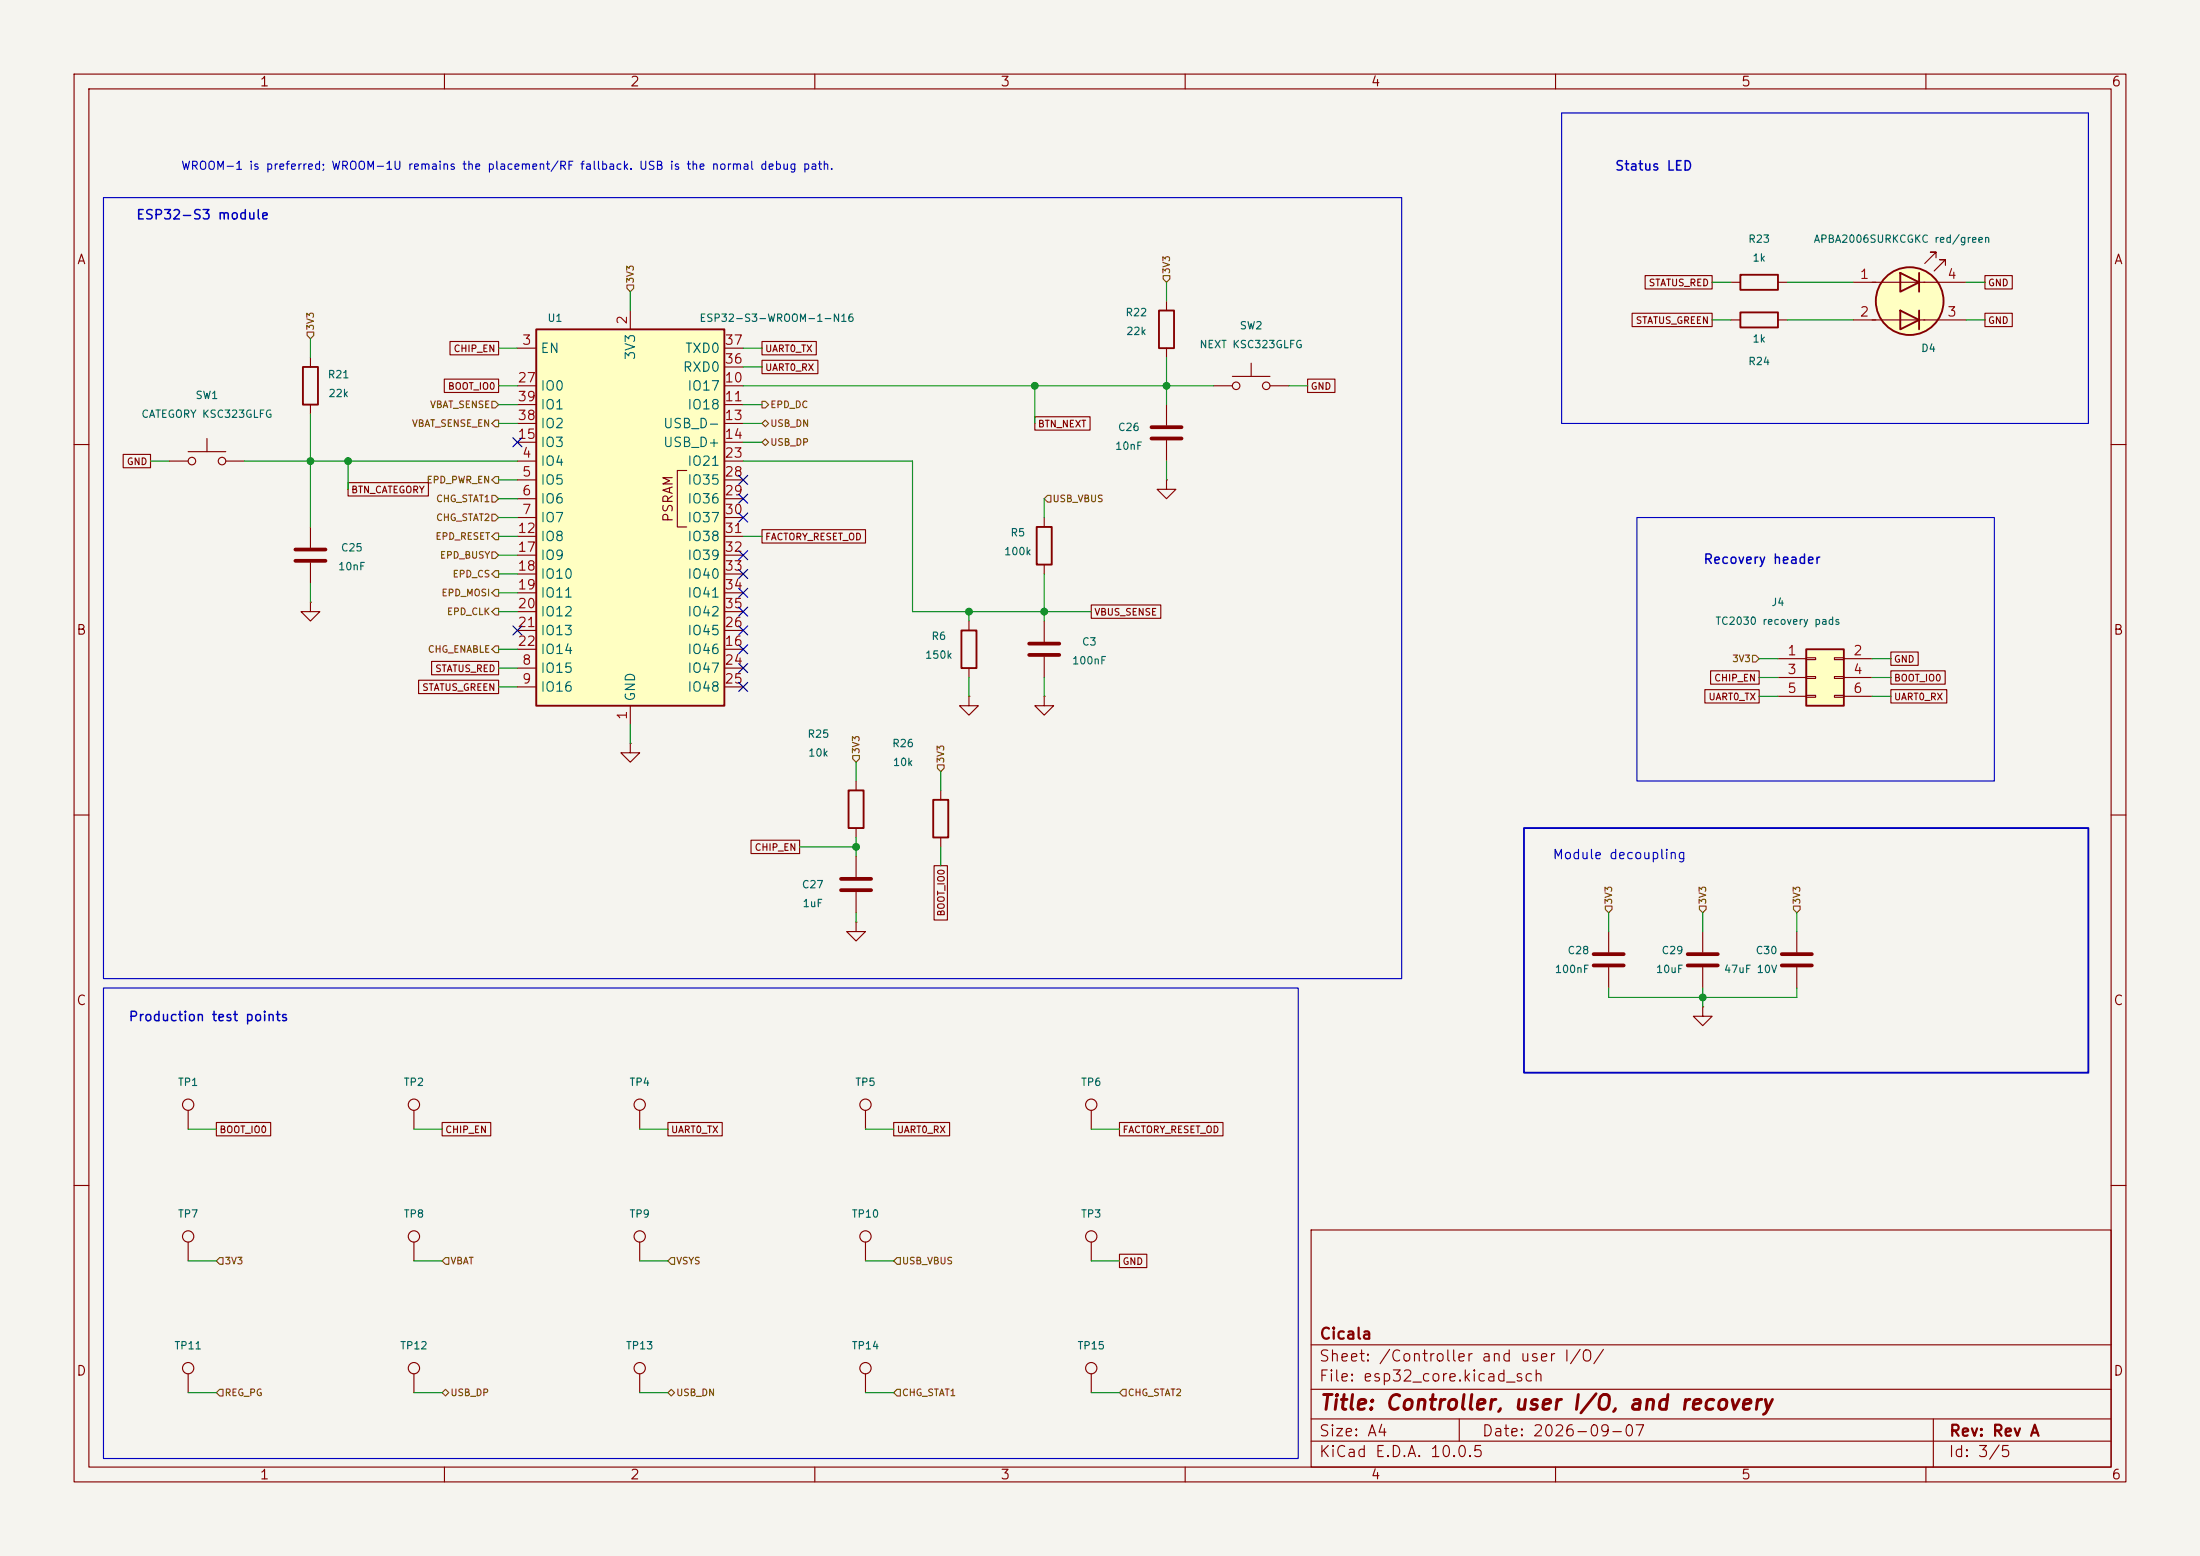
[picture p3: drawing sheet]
<svg xmlns="http://www.w3.org/2000/svg" width="297mm" height="210mm" viewBox="0 0 297 210" stroke-linecap="round" stroke-linejoin="round" font-family="sans-serif">
<path d="M0 0h297v210h-297z" fill="#f5f4ef" stroke="#f5f4ef" stroke-width=".14"/>
<g fill="none" stroke="#840000" stroke-width=".15">
<path d="M10 10h277v190h-277zM12 12h273v186h-273zM60 10v2M110 10v2M160 10v2M210 10v2M260 10v2M233.7 38.1h1.2M240 38.1h1.3M250.2 38.1h15.2M261.4 34.8v-.8h-.8h.8l-1.6 1.6M262.6 35.8v-.7h-.7h.7l-1.5 1.5"/>
<path d="M157.5 40.6v1.3M157.5 47v1.3M157.5 54.6v2.8M157.5 59.4v2.8M163.8 52.1h2.6M166.4 50.8h5M168.9 49v1.8M171.4 52.1h2.6M233.7 43.2h1.2M240 43.2h1.3M250.2 43.2h15.2M10 60h2"/>
<path d="M141 69.9v1.2M141 76.2v1.3M157.5 64.8v1.2h1.2l-1.2 1.3-1.3-1.3h1.3M157.5 64.8h.1M285 60h2M41.9 81.3v1.3h-1.3l1.3 1.2 1.3-1.2h-1.3M41.9 81.3h.1M130.8 94v1.3h1.3l-1.3 1.2-1.3-1.2h1.3M130.8 94h.1M130.8 83.8v1.3M130.8 90.2v1.2M141 83.8v2.8"/>
<path d="M141 88.6v2.8M10 110h2M115.6 105.4v1.3M115.6 111.8v1.2M115.6 115.6v2.8M127 106.7v1.3M127 113v1.3M285 110h2M115.6 124.5v1.2h1.2l-1.2 1.3-1.3-1.3h1.3M115.6 124.5h.1M115.6 120.4v2.8M217.2 125.7v2.8"/>
<path d="M217.2 130.6v2.8M229.9 125.7v2.8M229.9 130.6v2.8M25.4 149.9v2.5M55.9 149.9v2.5M116.8 149.9v2.5M147.3 149.9v2.5M10 160h2M25.4 167.6v2.6M55.9 167.6v2.6M116.8 167.6v2.6M147.3 167.6v2.6"/>
<path d="M177 166h108v32h-108zM285 160h2M25.4 185.4v2.6M55.9 185.4v2.6M60 198v2M86.4 185.4v2.6M110 198v2M160 198v2M177 194.5h108M177 191.5h108M177 187.5h108M177 181.5h108"/>
<path d="M197 191.5v3M210 198v2M260 198v2M261 191.5v6.5"/>
<circle cx="166.9" cy="52.1" r=".51"/>
<circle cx="170.9" cy="52.1" r=".51"/>
<circle cx="25.4" cy="149.1" r=".76"/>
<circle cx="55.9" cy="149.1" r=".76"/>
<circle cx="116.8" cy="149.1" r=".76"/>
<circle cx="147.3" cy="149.1" r=".76"/>
<circle cx="25.4" cy="166.9" r=".76"/>
<circle cx="55.9" cy="166.9" r=".76"/>
<circle cx="116.8" cy="166.9" r=".76"/>
<circle cx="147.3" cy="166.9" r=".76"/>
<circle cx="25.4" cy="184.7" r=".76"/>
<circle cx="55.9" cy="184.7" r=".76"/>
<circle cx="86.4" cy="184.7" r=".76"/>
</g>
<path d="M155.4 57.7h4.1M155.4 59.2h4.1M138.9 86.9h4.1M138.9 88.4h4.1M113.5 118.6h4.1M113.5 120.1h4.1M215.1 128.8h4.1M215.1 130.3h4.1M227.8 128.8h4.1M227.8 130.3h4.1" fill="none" stroke="#840000" stroke-width=".51"/>
<g fill="none" stroke="#840000" stroke-width=".25">
<path d="M234.9 37.1h5.1v2h-5.1zM256.5 36.8l2.6 1.3-2.6 1.3zM259.1 36.8v2.6M156.5 41.9h2v5.1h-2zM234.9 42.2h5.1v2h-5.1zM256.5 41.9l2.6 1.3-2.6 1.3zM259.1 41.9v2.6M140 71.1h2v5.1h-2zM129.8 85.1h2v5.1h-2zM114.6 106.7h2v5.1h-2zM126 108h2v5h-2z"/>
<circle cx="257.8" cy="40.6" r="4.6"/>
</g>
<circle cx="257.8" cy="40.6" r="4.6" fill="#ffffc2" stroke="#ffffc2" stroke-width=".14"/>
<path d="M72.4 44.5h25.4v50.8h-25.4z" fill="#ffffc2"/>
<path d="M72.4 44.5h25.4v50.8h-25.4z" fill="none" stroke="#840000" stroke-width=".25"/>
<g fill="none" stroke="#840000" stroke-width=".15">
<path d="M27.9 59.2v1.8M69.8 47h2.6M69.8 52.1h2.6M69.8 54.6h2.6M69.8 57.2h2.6M69.8 59.7h2.6M85.1 41.9v2.6M97.8 47h2.5M97.8 52.1h2.5M97.8 54.6h2.5M97.8 57.2h2.5M97.8 59.7h2.5"/>
<path d="M97.8 49.5h2.5M22.9 62.2h2.5M25.4 61h5.1M30.5 62.2h2.5M69.8 62.2h2.6M69.8 64.8h2.6M69.8 67.3h2.6M69.8 69.9h2.6M69.8 72.4h2.6M69.8 74.9h2.6M69.8 77.5h2.6M92.7 63.5h-1.3v7.6h1.3"/>
<path d="M97.8 62.2h2.5M97.8 64.8h2.5M97.8 67.3h2.5M97.8 69.9h2.5M97.8 72.4h2.5M97.8 74.9h2.5M97.8 77.5h2.5M69.8 90.2h2.6M69.8 92.7h2.6M69.8 87.6h2.6M69.8 80h2.6M69.8 82.6h2.6"/>
<path d="M69.8 85.1h2.6M85.1 95.3v2.5M97.8 90.2h2.5M97.8 92.7h2.5M97.8 87.6h2.5M97.8 80h2.5M97.8 82.6h2.5M97.8 85.1h2.5M141 94v1.3h1.2l-1.2 1.2-1.3-1.2h1.3M141 94h.1M229.9 135.9v1.3h1.2l-1.2 1.2-1.3-1.2h1.3M229.9 135.9h.1"/>
<path d="M242.6 125.7v2.8M242.6 130.6v2.8M86.4 149.9v2.5M86.4 167.6v2.6"/>
<circle cx="25.9" cy="62.2" r=".51"/>
<circle cx="30" cy="62.2" r=".51"/>
<circle cx="86.4" cy="149.1" r=".76"/>
<circle cx="86.4" cy="166.9" r=".76"/>
</g>
<path d="M240.5 128.8h4.1M240.5 130.3h4.1" fill="none" stroke="#840000" stroke-width=".51"/>
<path d="M243.8 87.6h5.1v7.7h-5.1z" fill="#ffffc2"/>
<path d="M40.9 49.5h2v5.1h-2zM243.8 87.6h5.1v7.7h-5.1z" fill="none" stroke="#840000" stroke-width=".25"/>
<g fill="none" stroke="#840000" stroke-width=".15">
<path d="M222.1 37.2h9v1.8h-9zM268 37.2h3.7v1.8h-3.7zM41.9 48.3v1.2M41.9 54.6v1.3M60 51.2h7.3v1.8h-7.3zM60.8 46.1h6.5v1.8h-6.5zM102.9 46.1h7.3v1.8h-7.3zM102.9 48.6h7.5v1.8h-7.5zM139.7 56.2h7.5v1.9h-7.5zM176.5 51.2h3.7v1.8h-3.7zM220.3 42.3h10.8v1.8h-10.8zM268 42.3h3.7v1.8h-3.7z"/>
<path d="M16.6 61.3h3.7v1.8h-3.7zM41.9 71.1v2.8M41.9 75.9v2.8M47 65.1h10.8v1.8h-10.8zM102.9 71.5h13.9v1.8h-13.9zM56.5 91.8h10.8v1.8h-10.8zM58.3 89.3h9v1.8h-9zM147.3 81.6h9.4v1.9h-9.4zM230.2 93.1h7.3v1.8h-7.3zM230.9 90.5h6.6v1.8h-6.6zM240 88.9h3.8M240 91.4h3.8"/>
<path d="M240 94h3.8M243.8 88.8h1.3v.2h-1.3zM243.8 91.3h1.3v.3h-1.3zM243.8 93.9h1.3v.2h-1.3zM247.6 88.8h1.3v.2h-1.3zM247.6 91.3h1.3v.3h-1.3zM247.6 93.9h1.3v.2h-1.3zM248.9 88.9h3.8M248.9 91.4h3.8M248.9 94h3.8M255.3 93.1h7.5v1.8h-7.5zM255.3 90.5h7.3v1.8h-7.3z"/>
<path d="M255.3 88h3.7v1.8h-3.7zM85.1 100.3v1.3h1.3l-1.3 1.3-1.3-1.3h1.3M85.1 100.3h.1M101.4 113.4h6.5v1.8h-6.5zM126.1 116.8h1.8v7.4h-1.8zM29.2 151.5h7.3v1.8h-7.3zM59.7 151.5h6.5v1.8h-6.5zM90.2 151.5h7.3v1.8h-7.3zM120.6 151.5h7.6v1.8h-7.6zM151.1 151.5h14v1.8h-14zM151.1 169.3h3.7v1.8h-3.7zM116.8 185.4v2.6"/>
<path d="M147.3 185.4v2.6"/>
<circle cx="116.8" cy="184.7" r=".76"/>
<circle cx="147.3" cy="184.7" r=".76"/>
</g>
<path d="M39.9 74.2h4M39.9 75.7h4" fill="none" stroke="#840000" stroke-width=".51"/>
<g fill="none" stroke="#725600" stroke-width=".15">
<path d="M84.6 38.5h.9v.4l-.4 .5-.5-.5zM157 37.2h.9v.5l-.4 .4-.5-.4zM41.5 44.8h.9v.5l-.5 .4-.4-.4zM66.4 54.2h.5l.4 .4-.4 .5h-.5zM66.9 56.7h.4v.9h-.4l-.5-.4zM102.9 57.2l.4-.5 .5 .5-.5 .4zM102.9 59.7l.4-.5 .5 .5-.5 .4zM102.9 54.2h.4l.5 .4-.5 .5h-.4zM66.4 74.5h.5l.4 .4-.4 .5h-.5zM66.4 69.4h.5l.4 .5-.4 .4h-.5zM66.4 66.9h.5l.4 .4-.4 .5h-.5zM66.9 79.6h.4v.9h-.4l-.5-.5z"/>
<path d="M66.9 77h.4v.9h-.4l-.5-.4zM66.9 71.9h.4v.9h-.4l-.5-.4zM66.9 64.3h.4v.9h-.4l-.5-.4zM141.4 66.9h.5v.9h-.5l-.4-.5zM66.9 82.1h.4v.9h-.4l-.5-.4zM66.9 87.2h.4v.9h-.4l-.5-.5zM236.6 88.5h.4l.5 .4-.5 .5h-.4zM115.1 102h.9v.4l-.4 .5-.5-.5zM126.6 103.2h.8v.5l-.4 .4-.4-.4zM216.7 122.3h.9v.4l-.4 .5-.5-.5zM229.4 122.3h.9v.4l-.4 .5-.5-.5zM242.1 122.3h.9v.4l-.4 .5-.5-.5z"/>
<path d="M29.2 170.2l.5-.5h.4v.9h-.4zM59.7 170.2l.4-.5h.5v.9h-.5zM90.6 169.7h.5v.9h-.5l-.4-.4zM121.1 169.7h.5v.9h-.5l-.5-.4zM29.2 188l.5-.5h.4v.9h-.4zM59.7 188l.4-.5 .5 .5-.5 .4zM90.6 187.5l.5 .5-.5 .4-.4-.4zM121.1 187.5h.5v.9h-.5l-.5-.4zM151.6 187.5h.4v.9h-.4l-.5-.4z"/>
</g>
<g fill="none" stroke="#009600" stroke-width=".15">
<path d="M85.1 39.4v2.5M157.5 38.1v2.5M231.1 38.1h2.6M241.3 38.1h8.9M265.4 38.1h2.6M41.9 45.7v2.6M41.9 55.9v15.2M67.3 52.1h2.5M67.3 47h2.5M67.3 54.6h2.5M67.3 57.2h2.5M100.3 52.1h63.5"/>
<path d="M100.3 47h2.6M100.3 54.6h2.6M100.3 57.2h2.6M100.3 59.7h2.6M100.3 49.5h2.6M139.7 52.1v5.1M157.5 48.3v6.3M174 52.1h2.5M231.1 43.2h2.6M241.3 43.2h8.9M265.4 43.2h2.6M20.3 62.2h2.6"/>
<path d="M33 62.2h36.8M41.9 78.7v2.6M47 62.2v3.8M67.3 69.9h2.5M67.3 67.3h2.5M67.3 64.8h2.5M67.3 72.4h2.5M67.3 74.9h2.5M67.3 77.5h2.5M100.3 62.2h22.9v20.4h24.1M100.3 72.4h2.6M141 67.3v2.6"/>
<path d="M141 77.5v6.3M157.5 62.2v2.6M67.3 90.2h2.5M67.3 92.7h2.5M67.3 87.6h2.5M67.3 82.6h2.5M67.3 80h2.5M85.1 97.8v2.5M130.8 82.6v1.2M130.8 91.4v2.6M141 91.4v2.6M237.5 94h2.5"/>
<path d="M237.5 91.4h2.5M237.5 88.9h2.5M252.7 94h2.6M252.7 91.4h2.6M252.7 88.9h2.6M107.9 114.3h7.7M115.6 102.9v2.5M115.6 113v2.6M127 104.1v2.6M127 114.3v2.5M115.6 123.2v1.3M217.2 123.2v2.5"/>
<path d="M217.2 133.4v1.2h25.4v-1.2M229.9 123.2v2.5M229.9 133.4v2.5M242.6 123.2v2.5M25.4 152.4h3.8M55.9 152.4h3.8M86.4 152.4h3.8M116.8 152.4h3.8M147.3 152.4h3.8M25.4 170.2h3.8M55.9 170.2h3.8M86.4 170.2h3.8"/>
<path d="M116.8 170.2h3.8M147.3 170.2h3.8M25.4 188h3.8M55.9 188h3.8M86.4 188h3.8M116.8 188h3.8M147.3 188h3.8"/>
</g>
<g fill="none" stroke="#000084" stroke-width=".15">
<path d="M69.2 59.1l1.3 1.2M70.5 59.1l-1.3 1.2M99.7 79.4l1.2 1.2M99.7 74.3l1.2 1.2M99.7 76.9l1.2 1.2M99.7 69.2l1.2 1.3M99.7 66.7l1.2 1.2M99.7 64.2l1.2 1.2M100.9 79.4l-1.2 1.2M100.9 74.3l-1.2 1.2M100.9 76.9l-1.2 1.2M100.9 69.2l-1.2 1.3"/>
<path d="M100.9 66.7l-1.2 1.2M100.9 64.2l-1.2 1.2M69.2 84.5l1.3 1.2M70.5 84.5l-1.3 1.2M99.7 89.6l1.2 1.2M99.7 92.1l1.2 1.2M99.7 81.9l1.2 1.3M99.7 87l1.2 1.2M99.7 84.5l1.2 1.2M100.9 89.6l-1.2 1.2M100.9 92.1l-1.2 1.2M100.9 81.9l-1.2 1.3"/>
<path d="M100.9 87l-1.2 1.2M100.9 84.5l-1.2 1.2"/>
</g>
<path d="M210.8 15.2h71.1v42h-71.1zM14 26.7h175.2v105.4h-175.2zM221 69.9h48.2v35.5h-48.2zM14 133.4h161.3v63.5h-161.3z" fill="none" stroke="#0000c2" stroke-width=".15"/>
<path d="M205.7 111.8h76.2v33h-76.2z" fill="none" stroke="#0000c2" stroke-width=".25"/>
<g fill="#009600" stroke="#009600" stroke-width=".14">
<circle cx="130.8" cy="82.6" r=".46"/>
<circle cx="141" cy="82.6" r=".46"/>
<circle cx="115.6" cy="114.3" r=".46"/>
<circle cx="47" cy="62.2" r=".46"/>
<circle cx="41.9" cy="62.2" r=".46"/>
<circle cx="157.5" cy="52.1" r=".46"/>
<circle cx="229.9" cy="134.6" r=".46"/>
<circle cx="139.7" cy="52.1" r=".46"/>
</g>
<text font-size="2" fill="#840000" x="178" y="190.8">Title: Controller, user I/O, and recovery</text>
<g font-size="1.5" fill="#840000">
<text x="178" y="184.1">Sheet: /Controller and user I/O/</text>
<text x="178" y="181.1">Cicala</text>
<text x="178" y="186.8">File: esp32_core.kicad_sch</text>
<text x="178" y="197">KiCad E.D.A. 10.0.5</text>
<text x="178" y="194.2">Size: A4</text>
<text x="200" y="194.2">Date: 2026-09-07</text>
<text x="263" y="197">Id: 3/5</text>
<text x="263" y="194.2">Rev: Rev A</text>
</g>
<g font-size="1.3" fill="#840000">
<text x="35" y="12">1</text>
<text x="85" y="12">2</text>
<text x="135" y="12">3</text>
<text x="185" y="12">4</text>
<text x="235" y="12">5</text>
<text x="285" y="12">6</text>
<text x="10.3" y="36">A</text>
<text x="285.3" y="36">A</text>
<text x="91.1" y="70.6" transform="rotate(-90 91.1 70.6)">PSRAM</text>
<text x="10.2" y="86">B</text>
<text x="285.2" y="86">B</text>
<text x="10.2" y="136">C</text>
<text x="285.2" y="136">C</text>
<text x="10.2" y="186">D</text>
<text x="285.2" y="186">D</text>
<text x="35" y="200">1</text>
<text x="85" y="200">2</text>
<text x="135" y="200">3</text>
<text x="185" y="200">4</text>
<text x="235" y="200">5</text>
<text x="285" y="200">6</text>
</g>
<g font-size="1.3" fill="#0000c2">
<text x="217.9" y="23.3">Status LED</text>
<text x="18.3" y="29.9">ESP32-S3 module</text>
<text x="229.9" y="76.4">Recovery header</text>
<text x="209.5" y="116.3">Module decoupling</text>
<text x="17.3" y="138.1">Production test points</text>
</g>
<g font-size="1.3" fill="#a90000">
<text x="251" y="38">1</text>
<text x="262.8" y="38">4</text>
<text x="70.4" y="46.9">3</text>
<text x="85" y="43.9" transform="rotate(-90 85 43.9)">2</text>
<text x="97.7" y="46.9">37</text>
<text x="251" y="43">2</text>
<text x="262.8" y="43">3</text>
<text x="69.8" y="51.9">27</text>
<text x="97.7" y="51.9">10</text>
<text x="97.7" y="49.4">36</text>
<text x="69.8" y="59.6">15</text>
<text x="69.8" y="57">38</text>
<text x="69.8" y="54.5">39</text>
<text x="97.7" y="54.5">11</text>
<text x="97.7" y="57">13</text>
<text x="97.7" y="59.6">14</text>
<text x="70.4" y="62.1">4</text>
<text x="70.4" y="64.6">5</text>
<text x="97.7" y="62.1">23</text>
<text x="97.7" y="64.6">28</text>
<text x="70.4" y="67.2">6</text>
<text x="70.4" y="69.7">7</text>
<text x="97.7" y="67.2">29</text>
<text x="97.7" y="69.7">30</text>
<text x="69.8" y="72.3">12</text>
<text x="69.8" y="74.8">17</text>
<text x="69.8" y="77.3">18</text>
<text x="97.7" y="72.3">31</text>
<text x="97.7" y="74.8">32</text>
<text x="97.7" y="77.3">33</text>
<text x="69.8" y="79.9">19</text>
<text x="69.8" y="82.4">20</text>
<text x="97.7" y="79.9">34</text>
<text x="97.7" y="82.4">35</text>
<text x="69.8" y="85">21</text>
<text x="69.8" y="87.5">22</text>
<text x="97.7" y="87.5">16</text>
<text x="97.7" y="85">26</text>
<text x="241.2" y="88.8">1</text>
<text x="250.1" y="88.8">2</text>
<text x="70.4" y="90">8</text>
<text x="70.4" y="92.6">9</text>
<text x="97.7" y="90">24</text>
<text x="97.7" y="92.6">25</text>
<text x="241.2" y="91.3">3</text>
<text x="241.2" y="93.8">5</text>
<text x="250.1" y="91.3">4</text>
<text x="250.1" y="93.8">6</text>
<text x="85" y="97.3" transform="rotate(-90 85 97.3)">1</text>
</g>
<g font-size="1.3" fill="#006464">
<text x="72.9" y="48">EN</text>
<text x="92.4" y="48">TXD0</text>
<text x="72.9" y="53">IO0</text>
<text x="86.1" y="48.7" transform="rotate(-90 86.1 48.7)">3V3</text>
<text x="92.1" y="50.5">RXD0</text>
<text x="92.7" y="53">IO17</text>
<text x="72.9" y="58.1">IO2</text>
<text x="72.9" y="55.6">IO1</text>
<text x="89.4" y="58.1">USB_D-</text>
<text x="92.7" y="55.6">IO18</text>
<text x="72.9" y="63.2">IO4</text>
<text x="72.9" y="65.7">IO5</text>
<text x="72.9" y="60.7">IO3</text>
<text x="89.4" y="60.7">USB_D+</text>
<text x="92.7" y="63.2">IO21</text>
<text x="92.7" y="65.7">IO35</text>
<text x="72.9" y="68.3">IO6</text>
<text x="72.9" y="70.8">IO7</text>
<text x="92.7" y="68.3">IO36</text>
<text x="92.7" y="70.8">IO37</text>
<text x="72.9" y="73.4">IO8</text>
<text x="72.9" y="75.9">IO9</text>
<text x="92.7" y="73.4">IO38</text>
<text x="92.7" y="75.9">IO39</text>
<text x="72.9" y="78.4">IO10</text>
<text x="72.9" y="81">IO11</text>
<text x="72.9" y="83.5">IO12</text>
<text x="92.7" y="78.4">IO40</text>
<text x="92.7" y="81">IO41</text>
<text x="92.7" y="83.5">IO42</text>
<text x="72.9" y="86.1">IO13</text>
<text x="72.9" y="88.6">IO14</text>
<text x="92.7" y="88.6">IO46</text>
<text x="92.7" y="86.1">IO45</text>
<text x="72.9" y="91.1">IO15</text>
<text x="72.9" y="93.7">IO16</text>
<text x="86.1" y="94.8" transform="rotate(-90 86.1 94.8)">GND</text>
<text x="92.7" y="91.1">IO47</text>
<text x="92.7" y="93.7">IO48</text>
</g>
<text font-size="1.1" fill="#0000c2" x="24.4" y="23.2">WROOM-1 is preferred; WROOM-1U remains the placement/RF fallback. USB is the normal debug path.</text>
<g font-size="1" fill="#006464">
<text x="235.9" y="33">R23</text>
<text x="236.5" y="35.6">1k</text>
<text x="244.8" y="33">APBA2006SURKCGKC red/green</text>
<text x="73.8" y="43.7">U1</text>
<text x="94.3" y="43.7">ESP32-S3-WROOM-1-N16</text>
<text x="151.9" y="42.9">R22</text>
<text x="152" y="45.5">22k</text>
<text x="161.9" y="47.2">NEXT KSC323GLFG</text>
<text x="167.3" y="44.7">SW2</text>
<text x="236.5" y="46.5">1k</text>
<text x="259.3" y="47.7">D4</text>
<text x="44.2" y="51.3">R21</text>
<text x="44.3" y="53.8">22k</text>
<text x="235.9" y="49.5">R24</text>
<text x="19" y="56.6">CATEGORY KSC323GLFG</text>
<text x="26.3" y="54.1">SW1</text>
<text x="150.8" y="58.4">C26</text>
<text x="150.5" y="61">10nF</text>
<text x="45.6" y="77.2">10nF</text>
<text x="45.9" y="74.7">C25</text>
<text x="135.5" y="75.2">100k</text>
<text x="136.3" y="72.6">R5</text>
<text x="239.1" y="82">J4</text>
<text x="124.8" y="89.1">150k</text>
<text x="125.7" y="86.6">R6</text>
<text x="144.7" y="89.9">100nF</text>
<text x="146" y="87.4">C3</text>
<text x="231.5" y="84.6">TC2030 recovery pads</text>
<text x="108.9" y="99.8">R25</text>
<text x="120.4" y="101.1">R26</text>
<text x="109" y="102.4">10k</text>
<text x="120.5" y="103.6">10k</text>
<text x="108.2" y="120.1">C27</text>
<text x="108.3" y="122.7">1uF</text>
<text x="209.8" y="131.6">100nF</text>
<text x="211.5" y="129">C28</text>
<text x="223.5" y="131.6">10uF</text>
<text x="224.2" y="129">C29</text>
<text x="232.7" y="131.6">47uF 10V</text>
<text x="236.9" y="129">C30</text>
<text x="23.9" y="146.8">TP1</text>
<text x="54.4" y="146.8">TP2</text>
<text x="84.9" y="146.8">TP4</text>
<text x="115.4" y="146.8">TP5</text>
<text x="145.9" y="146.8">TP6</text>
<text x="23.9" y="164.6">TP7</text>
<text x="54.4" y="164.6">TP8</text>
<text x="84.9" y="164.6">TP9</text>
<text x="114.9" y="164.6">TP10</text>
<text x="145.9" y="164.6">TP3</text>
<text x="23.5" y="182.4">TP11</text>
<text x="53.9" y="182.4">TP12</text>
<text x="84.4" y="182.4">TP13</text>
<text x="114.9" y="182.4">TP14</text>
<text x="145.4" y="182.4">TP15</text>
</g>
<g font-size=".9" fill="#725600">
<text x="85.8" y="38.3" transform="rotate(-90 85.8 38.3)">3V3</text>
<text x="158.2" y="37.1" transform="rotate(-90 158.2 37.1)">3V3</text>
<text x="42.6" y="44.7" transform="rotate(-90 42.6 44.7)">3V3</text>
<text x="55.5" y="57.8">VBAT_SENSE_EN</text>
<text x="58" y="55.3">VBAT_SENSE</text>
<text x="103.9" y="57.8">USB_DN</text>
<text x="103.9" y="55.3">EPD_DC</text>
<text x="57.5" y="65.5">EPD_PWR_EN</text>
<text x="103.9" y="60.4">USB_DP</text>
<text x="58.8" y="70.5">CHG_STAT2</text>
<text x="58.8" y="68">CHG_STAT1</text>
<text x="142" y="68">USB_VBUS</text>
<text x="58.7" y="73.1">EPD_RESET</text>
<text x="59.3" y="75.6">EPD_BUSY</text>
<text x="59.5" y="80.7">EPD_MOSI</text>
<text x="60.3" y="83.2">EPD_CLK</text>
<text x="61" y="78.2">EPD_CS</text>
<text x="57.7" y="88.3">CHG_ENABLE</text>
<text x="233.8" y="89.6">3V3</text>
<text x="116.3" y="101.8" transform="rotate(-90 116.3 101.8)">3V3</text>
<text x="127.7" y="103.1" transform="rotate(-90 127.7 103.1)">3V3</text>
<text x="217.9" y="122.1" transform="rotate(-90 217.9 122.1)">3V3</text>
<text x="230.6" y="122.1" transform="rotate(-90 230.6 122.1)">3V3</text>
<text x="243.3" y="122.1" transform="rotate(-90 243.3 122.1)">3V3</text>
<text x="30.3" y="170.9">3V3</text>
<text x="60.7" y="170.9">VBAT</text>
<text x="91.2" y="170.9">VSYS</text>
<text x="121.7" y="170.9">USB_VBUS</text>
<text x="30.3" y="188.6">REG_PG</text>
<text x="60.7" y="188.6">USB_DP</text>
<text x="91.2" y="188.6">USB_DN</text>
<text x="121.7" y="188.6">CHG_STAT1</text>
<text x="152.2" y="188.6">CHG_STAT2</text>
</g>
<g font-size=".9" fill="#840000">
<text x="222.5" y="38.8">STATUS_RED</text>
<text x="268.3" y="38.8">GND</text>
<text x="61.2" y="47.7">CHIP_EN</text>
<text x="103.2" y="47.7">UART0_TX</text>
<text x="220.8" y="43.9">STATUS_GREEN</text>
<text x="268.3" y="43.9">GND</text>
<text x="60.4" y="52.8">BOOT_IO0</text>
<text x="103.2" y="50.3">UART0_RX</text>
<text x="176.9" y="52.8">GND</text>
<text x="140" y="57.9">BTN_NEXT</text>
<text x="17" y="63">GND</text>
<text x="47.3" y="66.8">BTN_CATEGORY</text>
<text x="103.2" y="73.1">FACTORY_RESET_OD</text>
<text x="147.7" y="83.3">VBUS_SENSE</text>
<text x="255.6" y="89.6">GND</text>
<text x="56.9" y="93.5">STATUS_GREEN</text>
<text x="58.7" y="90.9">STATUS_RED</text>
<text x="230.6" y="94.7">UART0_TX</text>
<text x="231.3" y="92.2">CHIP_EN</text>
<text x="255.6" y="94.7">UART0_RX</text>
<text x="255.6" y="92.2">BOOT_IO0</text>
<text x="101.8" y="115">CHIP_EN</text>
<text x="127.7" y="123.8" transform="rotate(-90 127.7 123.8)">BOOT_IO0</text>
<text x="29.6" y="153.1">BOOT_IO0</text>
<text x="60" y="153.1">CHIP_EN</text>
<text x="90.5" y="153.1">UART0_TX</text>
<text x="121" y="153.1">UART0_RX</text>
<text x="151.5" y="153.1">FACTORY_RESET_OD</text>
<text x="151.5" y="170.9">GND</text>
</g>
</svg>
